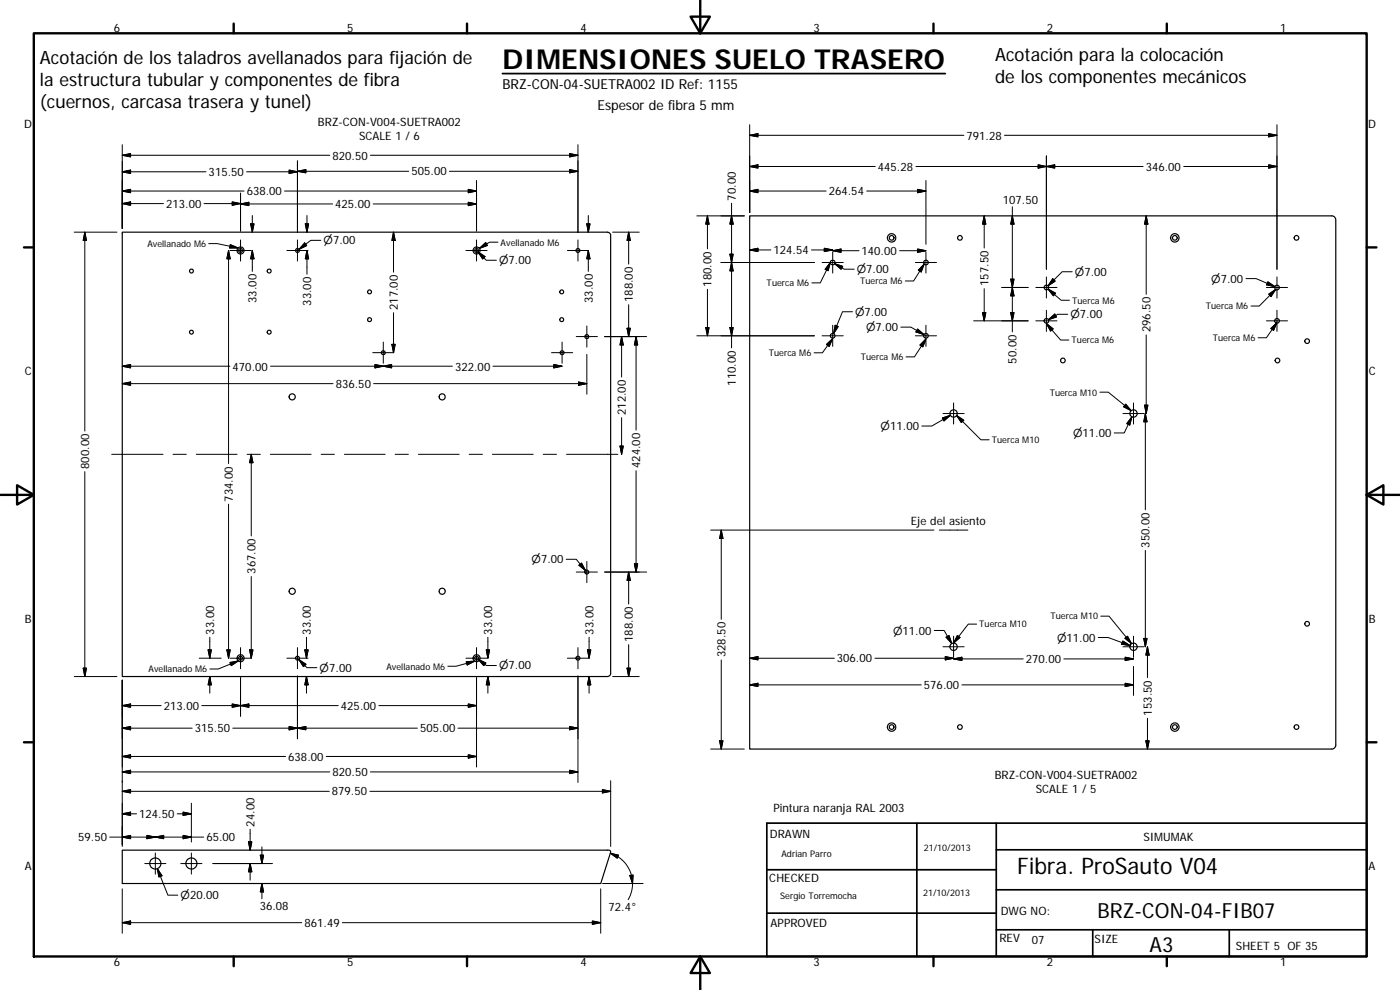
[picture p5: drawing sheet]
<svg xmlns="http://www.w3.org/2000/svg" width="420mm" height="297mm" viewBox="0 0 420 297" stroke-linecap="round" stroke-linejoin="round" font-family="sans-serif">
<g fill="none" stroke="#000" stroke-width=".36">
<path d="M36.7 69.7h145.6a1.01 1.01 0 0 1 1 1v131.3a.98 .98 0 0 1-1 1h-145.6zM225 64.8h174.7a1.19 1.19 0 0 1 1.2 1.2v157.6a1.23 1.23 0 0 1-1.2 1.1h-174.7zM36.7 255.1h146a.52 .52 0 0 1 .5 .6l-2.9 9.4h-143.6z"/>
<circle cx="72.2" cy="75.2" r=".59"/>
<circle cx="72.2" cy="75.2" r="1.06"/>
<circle cx="89.3" cy="75.2" r=".59"/>
<circle cx="143" cy="75.1" r=".58"/>
<circle cx="143" cy="75.2" r="1.05"/>
<circle cx="173.4" cy="75.1" r=".58"/>
<circle cx="249.9" cy="78.8" r=".71"/>
<circle cx="267.6" cy="71.4" r="1.26"/>
<circle cx="267.6" cy="71.4" r=".7"/>
<circle cx="277.9" cy="78.8" r=".7"/>
<circle cx="288.1" cy="71.4" r=".7"/>
<circle cx="352.6" cy="71.4" r=".7"/>
<circle cx="352.6" cy="71.4" r="1.25"/>
<circle cx="389.1" cy="71.4" r=".7"/>
<circle cx="57.4" cy="99.7" r=".58"/>
<circle cx="57.5" cy="81.3" r=".59"/>
<circle cx="80.8" cy="99.7" r=".59"/>
<circle cx="80.8" cy="81.3" r=".59"/>
<circle cx="110.9" cy="87.6" r=".58"/>
<circle cx="110.9" cy="95.9" r=".58"/>
<circle cx="168.6" cy="87.6" r=".59"/>
<circle cx="168.6" cy="95.9" r=".59"/>
<circle cx="314" cy="96.3" r=".7"/>
<circle cx="314" cy="86.3" r=".7"/>
<circle cx="383.3" cy="96.3" r=".7"/>
<circle cx="383.3" cy="86.2" r=".7"/>
<circle cx="87.7" cy="119.1" r=".92"/>
<circle cx="115" cy="105.8" r=".58"/>
<circle cx="132.7" cy="119.1" r=".92"/>
<circle cx="168.7" cy="105.8" r=".58"/>
<circle cx="176.1" cy="101" r=".58"/>
<circle cx="249.9" cy="100.8" r=".71"/>
<circle cx="277.9" cy="100.8" r=".7"/>
<circle cx="319" cy="108.2" r=".7"/>
<circle cx="383.4" cy="108.2" r=".71"/>
<circle cx="392.3" cy="102.4" r=".7"/>
<circle cx="286.2" cy="124.1" r="1.1"/>
<circle cx="340.2" cy="124.1" r="1.1"/>
<circle cx="87.7" cy="177.4" r=".91"/>
<circle cx="132.7" cy="177.4" r=".91"/>
<circle cx="176.1" cy="171.6" r=".58"/>
<circle cx="72.2" cy="197.5" r=".59"/>
<circle cx="72.2" cy="197.5" r="1.06"/>
<circle cx="89.3" cy="197.5" r=".59"/>
<circle cx="143" cy="197.5" r=".58"/>
<circle cx="143" cy="197.5" r="1.05"/>
<circle cx="173.4" cy="197.5" r=".58"/>
<circle cx="286.2" cy="194.1" r="1.11"/>
<circle cx="340.2" cy="194.1" r="1.1"/>
<circle cx="392.3" cy="187.2" r=".7"/>
<circle cx="267.6" cy="218.2" r="1.27"/>
<circle cx="267.6" cy="218.2" r=".71"/>
<circle cx="288.1" cy="218.1" r=".7"/>
<circle cx="352.6" cy="218.2" r=".71"/>
<circle cx="352.6" cy="218.2" r="1.26"/>
<circle cx="389.1" cy="218.1" r=".7"/>
<circle cx="46.6" cy="259.1" r="1.66"/>
<circle cx="57.4" cy="259.1" r="1.66"/>
</g>
<g fill="none" stroke="#000" stroke-width=".71">
<path d="M10.1 10h400.1v277h-400.1zM70.1 7.1v2.9M140.2 7.1v2.9M207.3 5h5.8l-2.9 5zM210.2 0v10M280.2 7.1v2.9M350.2 7.1v2.9M7.2 74.2h2.9M410.2 74.2h2.9M.2 148.5h9.9M5.1 145.6l5 2.9-5 2.9zM410.2 148.5l5-2.9v5.8z"/>
<path d="M410.2 148.5h9.9M7.2 222.7h2.9M410.2 222.7h2.9M70.1 287v2.9M140.2 287v2.9M210.2 287l2.9 5h-5.8zM210.2 287v10M280.2 287v2.9M350.2 287v2.9"/>
</g>
<path d="M230.1 247h180.1v40h-180.1zM275.2 247v40M299 255h111.2M299 247v40M230.1 274h68.9M230.1 261h68.9M299 279h111.2M299 267h111.2M327.9 279v8M368.9 279v8" fill="none" stroke="#000" stroke-width=".51"/>
<path d="M150.8 22.1h132.9" fill="none" stroke="#000" stroke-width=".53"/>
<g fill="none" stroke="#000" stroke-width=".3">
<path d="M225 37.4v26.4M383.2 37.4v43.4M36.7 57.3l2.5-.5v1zM36.7 51.5l2.5-.5v1zM36.7 46.6l2.5-.5v1zM36.7 57.3h36.5M36.7 46.6h62.3M36.7 43.4v25.2M61.8 51.5h-25.1M72.2 57.9v11.4M74 51.5h15.3M85.4 57.3h57.6"/>
<path d="M86.8 51l2.5 .5-2.5 .5zM89.3 51.4l2.5-.5v1zM89.3 51.4h33.4M89.3 48.2v21.6M111.2 46.6h62.2M134.9 51.4h38.5M140.5 56.8l2.5 .5-2.5 .5zM143 54.1v15.2M171 46.1l2.4 .5-2.4 .5zM171 50.9l2.4 .5-2.4 .5zM173.4 43.4v26.4M225 57.3l2.5-.5v1z"/>
<path d="M225 50l2.5-.6v1zM225 40.6l2.5-.5v1zM225 57.3h22.9M225 40.6h64.3M260.1 57.3h17.8M262.7 50h-37.7M274.9 50h68.2M275.4 56.8l2.5 .5-2.5 .5zM277.9 54.1v19.2M301.4 40.6h81.8M311.6 49.4l2.4 .6-2.4 .4zM314 46.8v34"/>
<path d="M314 50l2.5-.6v1zM355.3 50h27.9M380.8 49.4l2.4 .6-2.4 .4zM380.8 40.1l2.4 .5-2.4 .5zM22.3 69.7h12.8M25.5 69.7l.5 2.5h-1zM25.5 69.7v59.6M36.7 61.1l2.5-.5v1zM36.7 61.1h12.4M61.2 61.1h11M62.6 73.1h2.6l6.3 1.3M68.6 75.2v63.9"/>
<path d="M68.6 75.2l.5 2.5h-1zM69 75.2h6.4M69.1 73.4l2.4 1h-2.6zM69.7 60.6l2.5 .5-2.5 .5zM72.2 61.2l2.5-.5v1zM72.2 72v6.3M75.2 67.2h1l-.5 2.5zM75.7 64.7v5M75.7 75.2v6.2M75.7 75.2l.5 2.5h-1zM86.1 75.2h6.3M89.3 72v6.3"/>
<path d="M91.4 72.9l.6 .8-2.2 1.1zM91.6 67.2h1l-.5 2.5zM92.1 64.7v5M92.1 75.2v7.1M92.1 75.2l.5 2.5h-1zM96.3 72.1h-3l-3.5 2.7M99.8 61.2h-27.6M112 61.2h31M118.1 69.7v12M118.1 69.7l.5 2.5h-1zM139.8 75.2h6.4M140.5 60.7l2.5 .5-2.5 .5z"/>
<path d="M143 72v6.3M143.5 75.6l2.4 2.5h3.1M143.5 75.6l2.1 1.4-.7 .7zM143.9 74.5l1.9-1.7 .5 .9zM149.4 72.7h-2.5l-3 1.8M170.3 75.2h6.3M173.4 72v6.3M176.1 67.2h1l-.5 2.5zM176.6 64.7v5M176.6 75.2v6.2M176.6 75.2l.5 2.5h-1zM183.9 69.7h7.9"/>
<path d="M188.7 69.7v9.5M188.7 69.7l.5 2.5h-1zM209.1 64.8h14.3M212.3 64.8v9.9M212.3 64.8l.5 2.4h-1zM216.4 78.8h28M219 76.3h1l-.4 2.5zM219.6 61v43.4M219.6 64.8l.4 2.4h-1zM219.6 78.8l.4 2.5h-1zM225 75l2.5-.5v1zM225 75h6.3"/>
<path d="M243.5 75h6.4M246.7 78.8h6.4M247.4 74.5l2.5 .5-2.5 .5zM249.1 78.9l-1.5 1.9 .9 .4 .6-2.3-2.9 6h-2.5M249.9 75.6v6.3M249.9 75.2l2.5-.5v1zM250.5 79.1l2.9 1.7h3M250.5 79.1l2.4 .8-.5 .9zM257.8 75.2h-7.9M270 75.2h7.9M274.7 78.8h6.4M275.4 74.7l2.5 .5-2.5 .5z"/>
<path d="M277.4 79.2l-3.2 5.1h-2.5M277.4 79.2l-.9 2.4-.9-.5zM277.9 75.6v6.3M295.4 64.8v9.6M295.4 64.8l.5 2.4h-1zM303.8 62v37.6M303.8 64.8l.5 2.4h-1zM344 64.8v23.5M344 64.8l.5 2.4h-1zM118.1 93.8v12M176.1 97.8v6.4M188.2 98.5h1l-.5 2.5z"/>
<path d="M188.7 91.4v9.6M211.8 98.3h1l-.5 2.5zM212.3 86.8v14M219 98.3h1l-.4 2.5zM249.9 97.6v6.3M250.6 97.6l1 .4-1.4 2.1zM255.9 93.5h-3.1l-2.6 6.6M270.4 98.1h3l3.9 2.3M275.4 98.7l1.9 1.7-2.4-.8zM277.9 97.6v6.3M292.2 96.3h16.4M294.9 93.8h1l-.5 2.5z"/>
<path d="M295.4 86.6v9.7M300.6 86.3h8M303.3 93.8h1l-.5 2.5zM303.3 83.8h1l-.5 2.5zM303.8 86.3l.5 2.5h-1zM310.9 86.3h6.3M310.9 96.3h6.3M314 83.1v6.3M314 93.1v6.3M314.1 97.3l1.2 2 .7-.6-1.9-1.5 4.2 4.8h2.5M314.5 86.7l2.3 1.3-.7 .8zM314.5 86.7l4 3.4h2.5"/>
<path d="M314.7 95.9l1.9-1.7 .5 .9zM315.9 83.6l.8 .7-2.2 1.5zM320.5 94.3h-3.1l-2.7 1.6M321.8 81.5h-3l-4.3 4.3M373.9 83.6h3l5.7 2.4M380.1 86.3h6.3M380.1 96.3h6.3M380.5 84.6l2.1 1.4-2.5-.5zM380.8 88.3l2.1-1.5-1.4 2.2zM382.9 86.8l-5 5h-2.5M383.1 96.9l-1.7 1.7 .8 .5 .9-2.1M383.1 96.9l-3 4.4h-2.5"/>
<path d="M383.2 83.1v6.3M383.2 93.1v6.3M36.7 115.1l2.5-.5v1zM36.7 109.9l2.5-.5v1zM36.7 109.9h32.3M36.7 115.1h63.2M81.2 109.9h54.6M111.9 105.8h6.3M112.1 115.1h64M112.5 109.4l2.5 .5-2.5 .5zM115 102.6v6.4M115 109.9l2.5-.5v1z"/>
<path d="M117.6 103.3h1l-.5 2.5zM147.9 109.9h20.8M165.5 105.8h6.4M166.2 109.4l2.5 .5-2.5 .5zM168.7 102.6v6.4M172.9 101h6.4M173.6 114.6l2.5 .5-2.5 .5zM176.1 106.3v12M181.5 101h12.6M186.6 101v12.1M186.6 101l.5 2.5h-1zM190.9 101l.5 2.5h-1z"/>
<path d="M190.9 101v28.1M209.1 100.8h35.3M246.7 100.8h6.4M249.8 101.8l-1 2.1-.8-.5 1.8-1.7-3 4.2h-2.5M274.7 100.8h6.4M277.8 101.9l-3.4 5.2h-2.5M277.8 101.8l-1.7 1.7 .9 .6 .8-2.1M330.1 117.7h2.5l6.9 5.5M344 100.5v23.6M33.5 136.3h15.4M51.9 136.3h4M58.9 136.3h12.3"/>
<path d="M74.2 136.3h3.9M75.4 136.3v24.5M75.4 136.3l.5 2.5h-1zM81.1 136.3h12.3M96.4 136.3h4M103.4 136.3h12.2M118.6 136.3h4M125.6 136.3h12.2M140.8 136.3h4M147.8 136.3h12.2M163 136.3h4M170 136.3h15.4"/>
<path d="M186.1 133.8h1l-.5 2.5zM186.6 125.3v11M282.8 125.4l2.4-.8-1.9 1.7zM283 124.1h6.4M285.2 124.6l-5.6 3.2h-2.9M286.2 120.9v6.3M287.1 124.7l2.1 1.4-.7 .7zM287.1 124.7l7.3 7.3h2.5M337 124.1h6.4M337.9 121.3l1.6 1.9-2.3-1.2zM339.7 125.1l-.6 2.4-.9-.4zM339.7 125.1l-2.3 4.8h-3"/>
<path d="M340.2 120.9v6.3M343.5 121.6h1l-.5 2.5zM343.7 124.1v28.9M343.7 124.1l.5 2.5h-1zM25.5 141.5v61.5M68.6 151.3v46.2M190.9 141.2v30.4M213.3 159h67M216.5 159v26.8M216.5 159l.5 2.6h-1zM281.9 159h8.6M75.4 173v24.5"/>
<path d="M169.9 167.8h3l2.8 3.4M172.9 171.6h6.4M173.7 169.6l.8-.6 1.2 2.2zM176.1 168.5v6.3M188.7 171.6v9.6M188.7 171.6l.5 2.6h-1zM190.4 169.2h1l-.5 2.4zM194.1 171.6h-12.6M343.7 165.1v29M59.8 197.5h6.6M62.5 195h.9l-.4 2.5zM63 191.2v6.3"/>
<path d="M68.1 195h1l-.5 2.5zM69 198.8l2.5-.5-2.1 1.4zM69 197.5h6.4M71.5 198.3l-6 2.4h-2.5M72.2 194.3v6.4M74.9 195h1l-.5 2.5zM86.1 197.5h6.3M89.3 194.3v6.4M89.7 197.9l2.1 1.4-.7 .7zM89.7 197.9l2.4 2.4h3M91.5 195h1l-.5 2.5zM92 191.2v6.3"/>
<path d="M139.8 197.5h6.4M139.9 198.5l2.6-.1-2.3 1.1zM142.5 198.4l-5.6 1.5h-2.5M143 194.3v6.4M143.5 197.8l2.5 1.9h3M143.5 197.8l2.3 1.1-.6 .8zM145.9 195h1l-.5 2.5zM146.4 191.2v6.3M170.3 197.5h6.3M173.4 194.3v6.4M176.3 195h1l-.5 2.5zM176.8 191.2v6.3"/>
<path d="M188.7 193.4v9.6M216.5 198v26.7M225 197.5l2.5-.5v1zM225 197.5h25.4M262.6 197.5h23.6M280.4 189.2h2.9l2.3 3.9M283 194.1h6.4M283.7 197l2.5 .5-2.5 .5zM283.9 191.2l.9-.5 .8 2.4zM286.2 190.9v6.3M286.2 197.7l2.5-.5v1zM286.2 197.7h20.9"/>
<path d="M286.4 192.6l-.1 .1M286.4 192.5l.9-1.8 .8 .6-1.8 1.6M293.1 187.3h-2.5l-4.3 5.5M319.3 197.7h20.9M329.6 191.3h3l6.6 2.4M330.4 184.9h2.4l6.3 7.7M337 192.3l2.2 1.4-2.6-.4zM337 194.1h6.4M337.7 197.2l2.5 .5-2.5 .5zM338.8 192.5l-1.2-1 .8-.6 .9 1.8M339.3 192.8l.3 .3M339.4 192.7l.2 .4-.3-.2"/>
<path d="M340.2 190.9v6.3M340.2 199.9v8.8M343.2 191.6h1l-.5 2.5zM344.4 194.1l.5 2.5h-1zM344.4 194.1v9.2M22.3 203h12.8M25 200.5h1l-.5 2.5zM36.7 211.7l2.5-.5v1zM36.7 218.5l2.5-.5v1zM36.7 211.7h11.7M36.7 218.5h21M36.7 204.1v49.9"/>
<path d="M60.5 211.7h41M63 203l.4 2.5h-.9zM63 203v5M69.7 211.2l2.5 .5-2.5 .5zM69.9 218.5h55.4M72.2 211.7l2.5-.5v1zM72.2 203.3v11.6M86.8 218l2.5 .5-2.5 .5zM89.3 218.5l2.5-.5v1zM89.3 202.8v18.9M92 203v5M92 203l.5 2.5h-1z"/>
<path d="M113.7 211.7h29.3M137.4 218.5h36M140.5 211.2l2.5 .5-2.5 .5zM143 203.3v26.8M146.4 203v5M146.4 203l.5 2.5h-1zM171 218l2.4 .5-2.4 .5zM173.4 202.8v32M176.8 203v5M176.8 203l.5 2.5h-1zM183.9 203h7.9M188.2 200.5h1l-.5 2.5z"/>
<path d="M225 205.5l2.5-.5v1zM225 205.5h51.5M288.7 205.5h51.5M337.7 205l2.5 .5-2.5 .5zM344.4 215.5v9.2M36.7 227l2.5-.5v1zM36.7 231.6l2.5-.5v1zM36.7 237.4l2.5-.5v1zM36.7 227h49M36.7 231.6h62.3M36.7 237.4h62.1M97.9 227h45.1"/>
<path d="M111 237.4h72.3M111.2 231.6h62.2M140.5 226.5l2.5 .5-2.5 .5zM171 231.1l2.4 .5-2.4 .5zM180.8 236.9l2.5 .5-2.5 .5zM183.3 234.3v19.7M213.3 224.7h10.1M216 222.3h1l-.5 2.4zM343.9 222.3h1l-.5 2.4zM32.9 251.2h28.2M36.7 251.2l2.5-.5v1zM36.7 244.2l2.5-.5v1z"/>
<path d="M36.7 244.2h4.3M43.4 259.1h6.4M44.1 250.7l2.5 .5-2.5 .5zM46.6 255.9v6.4M46.6 251.2l2.5-.5v1zM53.2 244.2h4.2M54.3 259.1h6.3M55 243.7l2.4 .5-2.4 .5zM55 250.7l2.4 .5-2.4 .5zM57.4 255.9v6.4M57.4 241v11.6M63.9 259.1h17.9"/>
<path d="M74.6 252.6h1l-.5 2.5zM75.1 248.8v6.3M75.1 259.1l.5 2.5h-1zM75.1 259.1v5M78.1 256.6h1l-.5 2.5zM78.6 254.1v5M183.2 256a9.6 9.6 0 0 1 4.4 2.9l1.1 1.7a9.4 9.4 0 0 1 1 5.9l-.5 2.1-.7 1.3M183.2 256l2.4 .6-.4 .9zM36.7 266.7v13.3M36.7 276.8l2.5-.5v1zM36.7 276.8h53.8M47.2 260.6l1.4 2.2-.9 .3z"/>
<path d="M47.2 260.6l3.2 8h3M78.6 265.1v4.6M78.6 265.1l.5 2.5h-1zM102.7 276.8h77.6M177.8 276.3l2.5 .5-2.5 .5zM180.3 266.7v13.3M180.8 265.1h12.2M189 262.7l1-.1-.2 2.5z"/>
</g>
<g fill="#000" stroke="#000" stroke-width=".3">
<path d="M36.7 57.3l2.5-.5v1zM36.7 51.5l2.5-.5v1zM36.7 46.6l2.5-.5v1zM86.8 51l2.5 .5-2.5 .5zM89.3 51.4l2.5-.5v1zM140.5 56.8l2.5 .5-2.5 .5zM171 46.1l2.4 .5-2.4 .5zM171 50.9l2.4 .5-2.4 .5zM225 57.3l2.5-.5v1zM225 50l2.5-.6v1zM225 40.6l2.5-.5v1zM275.4 56.8l2.5 .5-2.5 .5z"/>
<path d="M311.6 49.4l2.4 .6-2.4 .4zM314 50l2.5-.6v1zM380.8 49.4l2.4 .6-2.4 .4zM380.8 40.1l2.4 .5-2.4 .5zM25.5 69.7l.5 2.5h-1zM36.7 61.1l2.5-.5v1zM69.1 73.4l2.4 1h-2.6zM68.6 75.2l.5 2.5h-1zM69.7 60.6l2.5 .5-2.5 .5zM72.2 61.2l2.5-.5v1zM75.2 67.2h1l-.5 2.5zM75.7 75.2l.5 2.5h-1z"/>
<path d="M91.4 72.9l.6 .8-2.2 1.1zM91.6 67.2h1l-.5 2.5zM92.1 75.2l.5 2.5h-1zM118.1 69.7l.5 2.5h-1zM140.5 60.7l2.5 .5-2.5 .5zM143.5 75.6l2.1 1.4-.7 .7zM143.9 74.5l1.9-1.7 .5 .9zM176.1 67.2h1l-.5 2.5zM176.6 75.2l.5 2.5h-1zM188.7 69.7l.5 2.5h-1zM212.3 64.8l.5 2.4h-1zM219 76.3h1l-.4 2.5z"/>
<path d="M219.6 64.8l.4 2.4h-1zM225 75l2.5-.5v1zM247.4 74.5l2.5 .5-2.5 .5zM249.9 75.2l2.5-.5v1zM250.5 79.1l2.4 .8-.5 .9zM275.4 74.7l2.5 .5-2.5 .5zM295.4 64.8l.5 2.4h-1zM303.8 64.8l.5 2.4h-1zM344 64.8l.5 2.4h-1zM188.2 98.5h1l-.5 2.5zM211.8 98.3h1l-.5 2.5zM219 98.3h1l-.4 2.5z"/>
<path d="M219.6 78.8l.4 2.5h-1zM249.2 78.8l-.7 2.4-.9-.4zM250.6 97.6l1 .4-1.4 2.1zM275.4 98.7l1.9 1.7-2.4-.8zM277.4 79.2l-.9 2.4-.9-.5zM294.9 93.8h1l-.5 2.5zM303.3 93.8h1l-.5 2.5zM303.3 83.8h1l-.5 2.5zM303.8 86.3l.5 2.5h-1zM315.9 83.6l.8 .7-2.2 1.5zM314 97.1l2 1.6-.7 .6zM314.7 95.9l1.9-1.7 .5 .9z"/>
<path d="M314.5 86.7l2.3 1.3-.7 .8zM380.5 84.6l2.1 1.4-2.5-.5zM380.8 88.3l2.1-1.5-1.4 2.2zM381.4 98.6l1.8-1.8-1 2.3zM36.7 115.1l2.5-.5v1zM36.7 109.9l2.5-.5v1zM112.5 109.4l2.5 .5-2.5 .5zM115 109.9l2.5-.5v1zM117.6 103.3h1l-.5 2.5zM166.2 109.4l2.5 .5-2.5 .5zM173.6 114.6l2.5 .5-2.5 .5zM186.6 101l.5 2.5h-1z"/>
<path d="M190.9 101l.5 2.5h-1zM248 103.4l1.9-1.8-1.1 2.3zM277.9 101.7l-.9 2.4-.9-.6zM75.4 136.3l.5 2.5h-1zM186.1 133.8h1l-.5 2.5zM282.8 125.4l2.4-.8-1.9 1.7zM287.1 124.7l2.1 1.4-.7 .7zM337.9 121.3l1.6 1.9-2.3-1.2zM339.7 125.1l-.6 2.4-.9-.4zM343.5 121.6h1l-.5 2.5zM343.7 124.1l.5 2.5h-1zM173.7 169.6l.8-.6 1.2 2.2z"/>
<path d="M188.7 171.6l.5 2.6h-1zM190.4 169.2h1l-.5 2.4zM216.5 159l.5 2.6h-1zM62.5 195h.9l-.4 2.5zM68.1 195h1l-.5 2.5zM69 198.8l2.5-.5-2.1 1.4zM74.9 195h1l-.5 2.5zM91.5 195h1l-.5 2.5zM89.7 197.9l2.1 1.4-.7 .7zM139.9 198.5l2.6-.1-2.3 1.1zM143.5 197.8l2.3 1.1-.6 .8zM145.9 195h1l-.5 2.5z"/>
<path d="M176.3 195h1l-.5 2.5zM225 197.5l2.5-.5v1zM283.7 197l2.5 .5-2.5 .5zM283.9 191.2l.9-.5 .8 2.4zM287.3 190.7l.8 .6-1.9 1.7zM286.2 197.7l2.5-.5v1zM337 192.3l2.2 1.4-2.6-.4zM337.6 191.5l.8-.6 1.2 2.2zM337.7 197.2l2.5 .5-2.5 .5zM343.2 191.6h1l-.5 2.5zM344.4 194.1l.5 2.5h-1zM25 200.5h1l-.5 2.5z"/>
<path d="M36.7 211.7l2.5-.5v1zM36.7 218.5l2.5-.5v1zM63 203l.4 2.5h-.9zM69.7 211.2l2.5 .5-2.5 .5zM72.2 211.7l2.5-.5v1zM86.8 218l2.5 .5-2.5 .5zM89.3 218.5l2.5-.5v1zM92 203l.5 2.5h-1zM140.5 211.2l2.5 .5-2.5 .5zM146.4 203l.5 2.5h-1zM171 218l2.4 .5-2.4 .5zM176.8 203l.5 2.5h-1z"/>
<path d="M188.2 200.5h1l-.5 2.5zM225 205.5l2.5-.5v1zM337.7 205l2.5 .5-2.5 .5zM36.7 227l2.5-.5v1zM36.7 231.6l2.5-.5v1zM36.7 237.4l2.5-.5v1zM140.5 226.5l2.5 .5-2.5 .5zM171 231.1l2.4 .5-2.4 .5zM180.8 236.9l2.5 .5-2.5 .5zM216 222.3h1l-.5 2.4zM343.9 222.3h1l-.5 2.4zM36.7 251.2l2.5-.5v1z"/>
<path d="M36.7 244.2l2.5-.5v1zM44.1 250.7l2.5 .5-2.5 .5zM46.6 251.2l2.5-.5v1zM55 243.7l2.4 .5-2.4 .5zM55 250.7l2.4 .5-2.4 .5zM74.6 252.6h1l-.5 2.5zM78.1 256.6h1l-.5 2.5zM183.2 256l2.4 .6-.4 .9zM36.7 276.8l2.5-.5v1zM47.2 260.6l1.4 2.2-.9 .3zM75.1 259.1l.5 2.5h-1zM78.6 265.1l.5 2.5h-1z"/>
<path d="M177.8 276.3l2.5 .5-2.5 .5zM189 262.7l1-.1-.2 2.5z"/>
</g>
<text font-size="8.2" x="150.8" y="20.7">DIMENSIONES SUELO TRASERO</text>
<text font-size="6.9" x="305.3" y="262.2">Fibra. ProSauto V04</text>
<g font-size="6.3">
<text x="329.4" y="275.4">BRZ-CON-04-FIB07</text>
<text x="345" y="285.6">A3</text>
</g>
<g font-size="5.5">
<text x="12" y="19.3">Acotación de los taladros avellanados para fijación de</text>
<text x="298.7" y="18.4">Acotación para la colocación</text>
<text x="12" y="25.9">la estructura tubular y componentes de fibra</text>
<text x="298.7" y="25">de los componentes mecánicos</text>
<text x="12" y="32.4">(cuernos, carcasa trasera y tunel)</text>
</g>
<g font-size="4.1">
<text x="150.8" y="26.8">BRZ-CON-04-SUETRA002 ID Ref: 1155</text>
<text x="179.3" y="33.1">Espesor de fibra 5 mm</text>
</g>
<g font-size="3.5">
<text x="34.2" y="9.6">6</text>
<text x="104.2" y="9.6">5</text>
<text x="174.2" y="9.6">4</text>
<text x="244.2" y="9.6">3</text>
<text x="314.2" y="9.6">2</text>
<text x="384.2" y="9.6">1</text>
<text x="7.3" y="38.4">D</text>
<text x="95.4" y="37.7">BRZ-CON-V004-SUETRA002</text>
<text x="107.7" y="41.9">SCALE 1 / 6</text>
<text x="290.1" y="41.9">791.28</text>
<text x="410.6" y="38.4">D</text>
<text x="99.8" y="47.9">820.50</text>
<text x="62.6" y="52.8">315.50</text>
<text x="123.5" y="52.6">505.00</text>
<text x="263.5" y="51.2">445.28</text>
<text x="343.8" y="51.2">346.00</text>
<text x="74.1" y="58.6">638.00</text>
<text x="248.7" y="58.6">264.54</text>
<text x="49.9" y="62.4">213.00</text>
<text x="100.6" y="62.5">425.00</text>
<text x="220.8" y="60.2" transform="rotate(-90 220.8 60.2)">70.00</text>
<text x="301" y="61.2">107.50</text>
<text x="232.1" y="76.3">124.54</text>
<text x="258.6" y="76.5">140.00</text>
<text x="213.6" y="86" transform="rotate(-90 213.6 86)">180.00</text>
<text x="296.6" y="85.8" transform="rotate(-90 296.6 85.8)">157.50</text>
<text x="77" y="90.9" transform="rotate(-90 77 90.9)">33.00</text>
<text x="93.4" y="91.7" transform="rotate(-90 93.4 91.7)">33.00</text>
<text x="119.4" y="93" transform="rotate(-90 119.4 93)">217.00</text>
<text x="177.9" y="90.9" transform="rotate(-90 177.9 90.9)">33.00</text>
<text x="190" y="90.6" transform="rotate(-90 190 90.6)">188.00</text>
<text x="345.2" y="99.7" transform="rotate(-90 345.2 99.7)">296.50</text>
<text x="7.4" y="112.6">C</text>
<text x="69.8" y="111.2">470.00</text>
<text x="136.6" y="111.2">322.00</text>
<text x="305.1" y="109.1" transform="rotate(-90 305.1 109.1)">50.00</text>
<text x="410.8" y="112.6">C</text>
<text x="100.7" y="116.4">836.50</text>
<text x="220.8" y="115.8" transform="rotate(-90 220.8 115.8)">110.00</text>
<text x="187.8" y="124.5" transform="rotate(-90 187.8 124.5)">212.00</text>
<text x="26.7" y="140.7" transform="rotate(-90 26.7 140.7)">800.00</text>
<text x="192.2" y="140.4" transform="rotate(-90 192.2 140.4)">424.00</text>
<text x="69.9" y="150.5" transform="rotate(-90 69.9 150.5)">734.00</text>
<text x="273.3" y="157.4">Eje del asiento</text>
<text x="345" y="164.3" transform="rotate(-90 345 164.3)">350.00</text>
<text x="76.7" y="172.2" transform="rotate(-90 76.7 172.2)">367.00</text>
<text x="7.4" y="186.9">B</text>
<text x="64.2" y="190.4" transform="rotate(-90 64.2 190.4)">33.00</text>
<text x="93.2" y="190.4" transform="rotate(-90 93.2 190.4)">33.00</text>
<text x="147.7" y="190.4" transform="rotate(-90 147.7 190.4)">33.00</text>
<text x="178.1" y="190.4" transform="rotate(-90 178.1 190.4)">33.00</text>
<text x="410.8" y="186.9">B</text>
<text x="190" y="192.6" transform="rotate(-90 190 192.6)">188.00</text>
<text x="217.7" y="197.2" transform="rotate(-90 217.7 197.2)">328.50</text>
<text x="251.2" y="198.8">306.00</text>
<text x="307.9" y="198.9">270.00</text>
<text x="277.3" y="206.8">576.00</text>
<text x="49.2" y="213">213.00</text>
<text x="102.3" y="213">425.00</text>
<text x="345.6" y="214.7" transform="rotate(-90 345.6 214.7)">153.50</text>
<text x="58.5" y="219.8">315.50</text>
<text x="126.1" y="219.7">505.00</text>
<text x="86.5" y="228.2">638.00</text>
<text x="99.8" y="232.9">820.50</text>
<text x="298.5" y="233.6">BRZ-CON-V004-SUETRA002</text>
<text x="99.6" y="238.7">879.50</text>
<text x="310.8" y="237.8">SCALE 1 / 5</text>
<text x="41.8" y="245.4">124.50</text>
<text x="232.1" y="243.5">Pintura naranja RAL 2003</text>
<text x="76.4" y="248" transform="rotate(-90 76.4 248)">24.00</text>
<text x="231.1" y="251.4">DRAWN</text>
<text x="23.4" y="252.4">59.50</text>
<text x="61.9" y="252.4">65.00</text>
<text x="343.2" y="252.3">SIMUMAK</text>
<text x="7.4" y="261.1">A</text>
<text x="410.8" y="261.1">A</text>
<text x="230.9" y="264.6">CHECKED</text>
<text x="77.9" y="273.1">36.08</text>
<text x="182.6" y="273.3">72.4°</text>
<text x="300.3" y="274.5">DWG NO:</text>
<text x="91.3" y="278.1">861.49</text>
<text x="231.3" y="278.2">APPROVED</text>
<text x="299.9" y="282.6">REV</text>
<text x="309.7" y="283.3">07</text>
<text x="328.5" y="283">SIZE</text>
<text x="370.9" y="285.1">SHEET 5 OF 35</text>
<text x="34.2" y="289.9">6</text>
<text x="104.2" y="289.9">5</text>
<text x="174.2" y="289.9">4</text>
<text x="244.2" y="289.9">3</text>
<text x="314.2" y="289.9">2</text>
<text x="384.2" y="289.9">1</text>
</g>
<g font-size="3.3">
<text x="97.1" y="73.3">⌀7.00</text>
<text x="149.8" y="79.3">⌀7.00</text>
<text x="257.1" y="82">⌀7.00</text>
<text x="322.6" y="82.7">⌀7.00</text>
<text x="363.5" y="84.8">⌀7.00</text>
<text x="256.6" y="94.8">⌀7.00</text>
<text x="321.2" y="95.5">⌀7.00</text>
<text x="259.9" y="99.4">⌀7.00</text>
<text x="264.3" y="129.1">⌀11.00</text>
<text x="322" y="131.1">⌀11.00</text>
<text x="159.5" y="169">⌀7.00</text>
<text x="268" y="190.4">⌀11.00</text>
<text x="317.2" y="192.5">⌀11.00</text>
<text x="95.9" y="201.5">⌀7.00</text>
<text x="149.8" y="200.9">⌀7.00</text>
<text x="54.2" y="269.8">⌀20.00</text>
</g>
<g font-size="2.7">
<text x="44.2" y="74.1">Avellanado M6</text>
<text x="150.3" y="73.7">Avellanado M6</text>
<text x="230.1" y="85.9">Tuerca M6</text>
<text x="258.1" y="85.3">Tuerca M6</text>
<text x="321.7" y="91.1">Tuerca M6</text>
<text x="361.9" y="92.8">Tuerca M6</text>
<text x="230.7" y="106.9">Tuerca M6</text>
<text x="321.6" y="103">Tuerca M6</text>
<text x="364" y="102.4">Tuerca M6</text>
<text x="258.3" y="108.1">Tuerca M6</text>
<text x="315" y="118.7">Tuerca M10</text>
<text x="297.7" y="133">Tuerca M10</text>
<text x="315.3" y="185.9">Tuerca M10</text>
<text x="293.9" y="188.2">Tuerca M10</text>
<text x="44.6" y="201.7">Avellanado M6</text>
<text x="116" y="200.9">Avellanado M6</text>
<text x="234.5" y="257.1">Adrian Parro</text>
<text x="277.3" y="255.2">21/10/2013</text>
<text x="234.2" y="269.7">Sergio Torremocha</text>
<text x="277" y="268.7">21/10/2013</text>
</g>
</svg>
